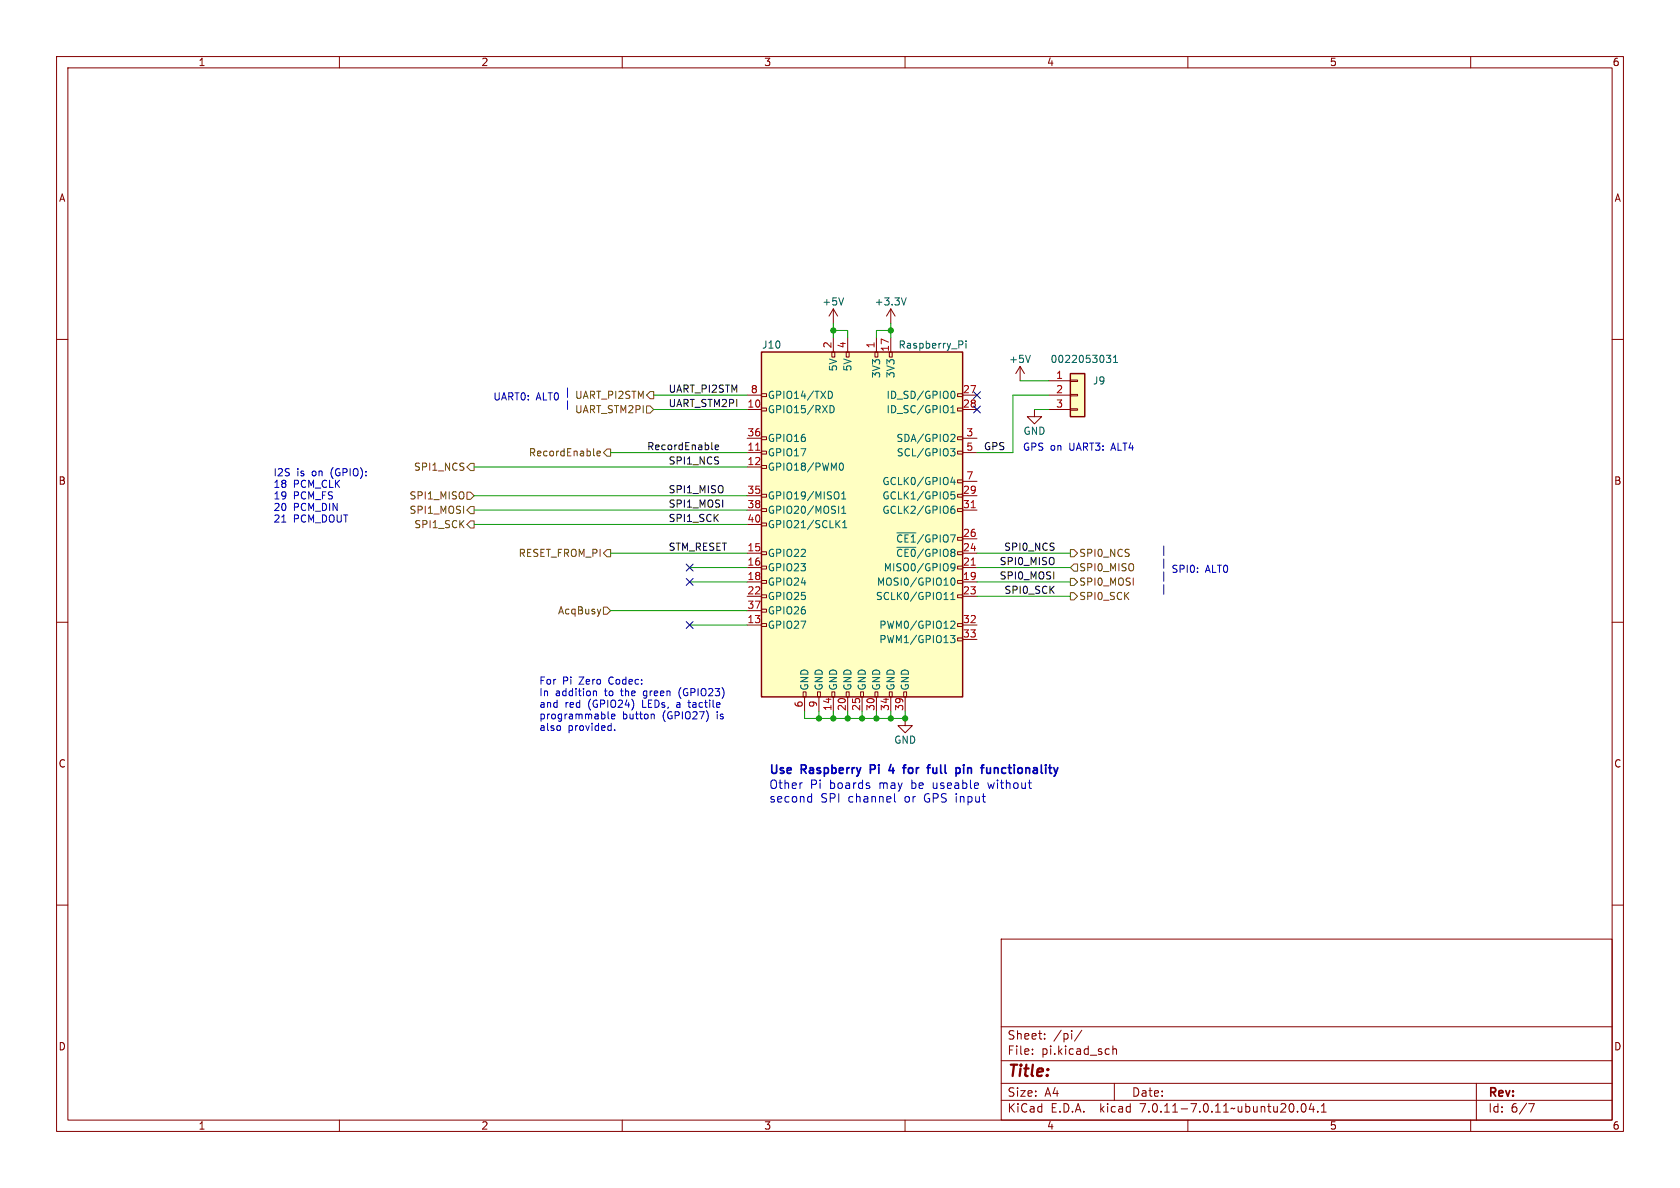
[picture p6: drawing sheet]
<svg xmlns="http://www.w3.org/2000/svg" width="297mm" height="210mm" viewBox="0 0 297 210" stroke-linecap="round" stroke-linejoin="round" font-family="sans-serif">
<g fill="none" stroke="#840000" stroke-width=".18">
<path d="M10 10h277v190h-277zM12 12h273v186h-273zM60 10v2M110 10v2M160 10v2M210 10v2M260 10v2M10 60h2M147.3 54.6l-.7 1.3M147.3 54.6v2.6M147.3 59.7v2.5M147.3 54.6l.8 1.3"/>
<path d="M149.9 59.7v2.5M154.9 59.7v2.5M157.5 54.6l-.8 1.3M157.5 54.6v2.6M157.5 59.7v2.5M157.5 54.6l.7 1.3M285 60h2M132.1 72.4h2.5M132.1 69.9h2.5M132.1 77.5h2.5M134.6 79.8h.9v.5h-.9zM134.6 77.2h.9v.5h-.9z"/>
<path d="M134.6 72.1h.9v.5h-.9zM134.6 69.6h.9v.5h-.9zM147.1 62.2h.5v.9h-.5zM149.6 62.2h.5v.9h-.5zM154.7 62.2h.5v.9h-.5zM157.2 62.2h.5v.9h-.5zM169.3 79.8h.9v.5h-.9zM169.3 77.2h.9v.5h-.9zM169.3 72.1h.9v.5h-.9zM169.3 69.6h.9v.5h-.9zM170.2 72.4h2.5M170.2 69.9h2.5"/>
<path d="M170.2 77.5h2.5M180.3 64.8l.8 1.2M180.3 64.8v2.5M180.3 64.8l-.7 1.2M182.9 72.4v1.3h-1.3l1.3 1.2 1.2-1.2h-1.2M185.4 72.4h3.8M185.4 69.9h3.8M185.4 67.3h3.8M189.2 72.3h1.3v.2h-1.3zM189.2 69.7h1.3v.3h-1.3zM189.2 67.2h1.3v.2h-1.3zM132.1 80h2.5"/>
<path d="M132.1 82.6h2.5M132.1 97.8h2.5M132.1 87.6h2.5M132.1 90.2h2.5M132.1 92.7h2.5M134.6 97.5h.9v.5h-.9zM134.6 92.5h.9v.5h-.9zM134.6 89.9h.9v.5h-.9zM134.6 87.4h.9v.5h-.9zM134.6 82.3h.9v.5h-.9zM169.3 89.9h.9v.5h-.9zM169.3 87.4h.9v.5h-.9z"/>
<path d="M169.3 84.8h.9v.5h-.9zM170.2 80h2.5M170.2 97.8h2.5M170.2 95.3h2.5M170.2 87.6h2.5M170.2 90.2h2.5M170.2 85.1h2.5M10 110h2M132.1 110.5h2.5M132.1 100.3h2.5M132.1 102.9h2.5M132.1 105.4h2.5"/>
<path d="M132.1 108h2.5M134.6 110.2h.9v.5h-.9zM134.6 107.7h.9v.5h-.9zM134.6 105.2h.9v.5h-.9zM134.6 102.6h.9v.5h-.9zM134.6 100.1h.9v.5h-.9zM169.3 112.8h.9v.5h-.9zM169.3 110.2h.9v.5h-.9zM169.3 105.2h.9v.5h-.9zM169.3 102.6h.9v.5h-.9zM169.3 100.1h.9v.5h-.9zM170.2 110.5h2.5"/>
<path d="M170.2 100.3h2.5M170.2 102.9h2.5M170.2 105.4h2.5M170.2 113h2.5M285 110h2M142 122.3h.5v.9h-.5zM142.2 123.2v2.5M144.5 122.3h.5v.9h-.5zM144.8 123.2v2.5M147.1 122.3h.5v.9h-.5zM147.3 123.2v2.5M149.6 122.3h.5v.9h-.5z"/>
<path d="M149.9 123.2v2.5M152.1 122.3h.6v.9h-.6zM152.4 123.2v2.5M154.7 122.3h.5v.9h-.5zM154.9 123.2v2.5M157.2 122.3h.5v.9h-.5zM157.5 123.2v2.5M159.8 122.3h.5v.9h-.5zM160 127v1.3h1.3l-1.3 1.2-1.3-1.2h1.3M160 123.2v2.5M10 160h2M285 160h2"/>
<path d="M177 166h108v32h-108zM60 198v2M110 198v2M160 198v2M177 194.5h108M177 191.5h108M177 187.5h108M177 181.5h108M182.5 186.3v.1M182.5 185.5v.1M184.7 183.6v.1M184.7 182.8v.1"/>
<path d="M191.2 182.1l-1.2 2M196.7 184.9v1.5M196.7 185.5l.3-.1 .3 .1 .1 .9M197 191.5v3M210 198v2M229.4 196.5v.1M230.2 195.2l.2-.1a.81 .81 0 0 1 .6 .6 .81 .81 0 0 1-.3 .8l-.2 .1a.81 .81 0 0 1-.3-1.4zM231.8 195l-.3 1.1h.9M232.2 195.6v1M233 196.5v.1M233.6 196.6h.9M233.6 195.5l.4-.4v1.5"/>
<path d="M260 198v2M261 191.5v6.5M270.2 195.1h1l-.6 1.5"/>
</g>
<g fill="none" stroke="#006464" stroke-width=".18">
<path d="M149.1 52.6l-.4 1.3M160.2 52.6l-.4 1.3M146.4 69.2a.64 .64 0 0 1 .8 .6 .64 .64 0 0 1-.8 .6M146.7 71.7a.64 .64 0 0 1 .8 .6 .64 .64 0 0 1-.8 .7M168 79.3h.8l-.4 .5 .4 .1v.4l-.2 .3h-.4M168.1 73h.7M168.1 72.1l.4-.4v1.3M168.3 69.2h.1a.68 .68 0 0 1 .4 .6 .68 .68 0 0 1-.4 .6h-.1M168.3 76.8h.4l.1 .3-.8 .9h.8M169.5 60.3h.5l.2 .2-.1 .4h-.6M170.8 60.3v.1M170.8 60.7v.8"/>
<path d="M182.2 62.8l-.5 1.3M195.6 62.8h.8l-.5 .5 .4 .1v.6l-.2 .1-.5-.1M196.8 63.2l.4-.4v1.3M196.8 64.1h.8M148 92.6l.5 .7M148.3 87.1v.9M148.4 82.3l.1-.3 .2-.1a.68 .68 0 0 1 .4 .6 .68 .68 0 0 1-.4 .6l-.2-.1-.1-.4M148.5 92l-.7 .7M148.8 88.2h.7M148.8 90.7h.7M148.8 87.3l.4-.4v1.3M148.8 89.8l.4-.3v1.2"/>
<path d="M149 93.3h.7M149 92.4l.3-.4v1.3M158.5 96.7h3.4M158.5 94.2h3.4M168.1 90.2l.2-.2h.4l.1 .2v.3l-.2 .2h-.4l-.1-.2M168.4 84.3l-.3 .9h.8M168.7 89.5h-.4l-.2 .5M168.7 84.8v.9M168.8 86.9h-.6l-.1 .6 .2-.1 .4 .1 .1 .2v.4l-.2 .1-.5-.1M166.9 106h.7M168 112.3h.8l-.4 .5 .4 .1v.6l-.2 .1-.5-.1M168.1 109.9l.5-.1 .2 .4-.8 .9h.8"/>
<path d="M168.1 106h.7M168.1 105.1l.4-.4v1.3M168.3 102.2h.1a.68 .68 0 0 1 .4 .6 .68 .68 0 0 1-.4 .6 .84 .84 0 0 1-.1-1.2zM168.8 100.2l-.2 .2h-.4l-.1-.2 .1-.5 .4-.1 .2 .2a.84 .84 0 0 1-.3 1.1h-.3"/>
</g>
<g fill="#ffffc2" stroke="#ffffc2" stroke-width=".18">
<path d="M134.6 62.2h35.6v61h-35.6z"/>
<path d="M189.2 66h2.6v7.7h-2.6z"/>
</g>
<path d="M134.6 62.2h35.6v61h-35.6zM189.2 66h2.6v7.7h-2.6z" fill="none" stroke="#840000" stroke-width=".25"/>
<path d="M133.6 79.6h.7M171.7 99.9h.7M171.7 89.8h.7" fill="none" stroke="#a90000" stroke-width=".18"/>
<g fill="none" stroke="#725600" stroke-width=".18">
<path d="M107.3 79.4h.6v1.2h-.6l-.6-.6zM114.3 71.8h.6l.7 .6-.7 .6h-.6zM114.9 69.2h.7v1.3h-.7l-.6-.6zM82.5 87h.7l.6 .6-.6 .7h-.7zM83.2 81.9h.6v1.3h-.6l-.7-.6zM83.2 89.5h.6v1.3h-.6l-.7-.6zM83.2 92.1h.6v1.2h-.6l-.7-.6zM105.5 80.2l.6-.2v-.2l-.4-.1-.2 .2 .1 .6h.5M107.3 97.2h.6v1.2h-.6l-.6-.6zM189.2 97.2h.7l.6 .6-.6 .6h-.7zM189.9 99.7h.6v1.3h-.6l-.7-.7zM106.2 107.7l-.3 .8"/>
<path d="M106.7 107.3h.6l.6 .7-.6 .6h-.6zM189.2 102.2h.7l.6 .7-.6 .6h-.7zM189.2 104.8h.7l.6 .6-.6 .6h-.7z"/>
</g>
<path d="M126.4 79.1l.6-.1v-.3h-.4l-.2 .1 .1 .6h.5" fill="none" stroke="#0f0f0f" stroke-width=".18"/>
<g fill="none" stroke="#0000c2" stroke-width=".18">
<path d="M49.8 92.3h.7M99 128.4v.6M104.9 122.1v.9M104.9 122.3l.2-.2 .3 .1v.8M107.5 125.8v1.1l.2 .2M108.1 126.7l.6-.2v-.2l-.4-.1-.2 .2 .1 .6h.5M108.7 129v.1M115.3 126.2l.4 .2v.7M120.1 121.9l-.1 .5 .1 .7M121.6 124.2h.5M121.8 123.8v1.2M141.7 138.4h.1"/>
<path d="M153.7 139v.3M143.1 140.8l.4 .1M143.5 140.3v1.5M143.5 141.7l-.4 .1M158.1 140.3v1.3l.2 .2"/>
</g>
<path d="M153.9 136h.5M154.4 135.2h-.5v1.5M157.5 135.1l-.3 1.1h.9M161.1 135.7l-.4 .1-.1 .2 .1 .6 .4 .1M165.6 136.6l-.2 .1-.4-.1M165.6 135.7v1M170.4 135.2v.2M170.4 135.7v1M171.1 135.7v1M171.5 135.7l-.4 .2M175.8 135.9l.2-.2 .4 .1v.9M175.8 135.7v1" fill="none" stroke="#0000c2" stroke-width=".3"/>
<path d="M100.3 68.6v3.8M205.7 96.5v8.9" fill="none" stroke="#0000c2" stroke-width=".18" stroke-dasharray="1.7 .6"/>
<g fill="none" stroke="#009600" stroke-width=".18">
<path d="M147.3 57.2v2.5M147.3 58.4h2.6v1.3M157.5 57.2v2.5M157.5 58.4h-2.6v1.3M115.6 72.4h16.5M115.6 69.9h16.5M180.3 67.3h5.1M182.9 72.4h2.5M185.4 69.9h-6.3v10.1h-6.4M83.8 87.6h48.3M83.8 90.2h48.3M83.8 92.7h48.3"/>
<path d="M83.8 82.6h48.3M107.9 97.8h24.2M107.9 80h24.2M172.7 97.8h16.5M107.9 108h24.2M121.9 110.5h10.2M121.9 100.3h10.2M121.9 102.9h10.2M172.7 100.3h16.5M172.7 102.9h16.5M172.7 105.4h16.5M142.2 125.7v1.3h17.8v-1.3"/>
<path d="M144.8 125.7v1.3M147.3 125.7v1.3M149.9 125.7v1.3M152.4 125.7v1.3M154.9 125.7v1.3M157.5 125.7v1.3"/>
</g>
<path d="M172.1 69.2l1.2 1.3M172.1 71.8l1.2 1.2M173.3 69.2l-1.2 1.3M173.3 71.8l-1.2 1.2M121.3 99.7l1.2 1.2M122.5 99.7l-1.2 1.2M121.3 102.3l1.2 1.2M121.3 109.9l1.2 1.2M122.5 102.3l-1.2 1.2M122.5 109.9l-1.2 1.2" fill="none" stroke="#000084" stroke-width=".18"/>
<g fill="#009600" stroke="#009600" stroke-width=".18">
<circle cx="157.5" cy="58.4" r=".46"/>
<circle cx="147.3" cy="58.4" r=".46"/>
<circle cx="160" cy="127" r=".46"/>
<circle cx="154.9" cy="127" r=".46"/>
<circle cx="157.5" cy="127" r=".46"/>
<circle cx="144.8" cy="127" r=".46"/>
<circle cx="147.3" cy="127" r=".46"/>
<circle cx="152.4" cy="127" r=".46"/>
<circle cx="149.9" cy="127" r=".46"/>
</g>
<text font-size="2.8" fill="#840000" x="178" y="190.9">Title:</text>
<g font-size="2.1" fill="#0000c2">
<text x="135.9" y="136.9">Use</text>
<text x="141.7" y="136.9">Raspberry</text>
<text x="154.5" y="136.9">Pi</text>
<text x="158.5" y="136.9">4</text>
<text x="161.6" y="136.9">for</text>
<text x="166.5" y="136.9">full</text>
<text x="172.1" y="136.9">pin</text>
<text x="177.2" y="136.9">functionality</text>
<text x="135.9" y="139.6">Other</text>
<text x="135.9" y="142">second</text>
<text x="143.2" y="139.6">Pi</text>
<text x="145" y="142">SPI</text>
<text x="146.7" y="139.6">boards</text>
<text x="150" y="142">channel</text>
<text x="155.6" y="139.6">may</text>
<text x="160.1" y="142">or</text>
<text x="161.4" y="139.6">be</text>
<text x="163.7" y="142">GPS input</text>
<text x="165.3" y="139.6">useable</text>
<text x="175.3" y="139.6">without</text>
</g>
<g font-size="2.1" fill="#840000">
<text x="178" y="184">Sheet:</text>
<text x="186.2" y="184">/pi/</text>
<text x="178" y="186.7">File:</text>
<text x="184.1" y="186.7">pi.kicad_sch</text>
<text x="178" y="196.9">KiCad</text>
<text x="178" y="194.1">Size:</text>
<text x="184.7" y="194.1">A4</text>
<text x="185.7" y="196.9">E.D.A.</text>
<text x="194.6" y="196.9">kicad</text>
<text x="200" y="194.1">Date:</text>
<text x="201.8" y="196.9">7.0.11-7.0.11~ubuntu20.04.1</text>
<text x="263" y="194.3">Rev:</text>
<text x="263" y="196.9">Id:</text>
<text x="267.1" y="196.9">6/7</text>
</g>
<g font-size="1.8" fill="#840000">
<text x="35" y="11.9">1</text>
<text x="85" y="11.9">2</text>
<text x="135" y="11.9">3</text>
<text x="185" y="11.9">4</text>
<text x="235" y="11.9">5</text>
<text x="285" y="11.9">6</text>
<text x="10.3" y="35.9">A</text>
<text x="285.3" y="35.9">A</text>
<text x="10.3" y="85.9">B</text>
<text x="285.3" y="85.9">B</text>
<text x="10.3" y="135.9">C</text>
<text x="285.3" y="135.9">C</text>
<text x="10.3" y="185.9">D</text>
<text x="285.3" y="185.9">D</text>
<text x="35" y="199.9">1</text>
<text x="85" y="199.9">2</text>
<text x="135" y="199.9">3</text>
<text x="185" y="199.9">4</text>
<text x="235" y="199.9">5</text>
<text x="285" y="199.9">6</text>
</g>
<g font-size="1.8" fill="#006464">
<text x="145.3" y="54.2">+5V</text>
<text x="154.5" y="54.2">+3.3V</text>
<text x="134.6" y="61.8">J10</text>
<text x="148.2" y="65.7" transform="rotate(-90 148.2 65.7)">5V</text>
<text x="150.7" y="65.7" transform="rotate(-90 150.7 65.7)">5V</text>
<text x="158.8" y="61.8">Raspberry_Pi</text>
<text x="178.3" y="64.4">+5V</text>
<text x="185.6" y="64.4">0022053031</text>
<text x="135.6" y="70.7">GPIO14/TXD</text>
<text x="155.8" y="67" transform="rotate(-90 155.8 67)">3V3</text>
<text x="156.6" y="70.7">ID_SD/GPIO0</text>
<text x="158.3" y="67" transform="rotate(-90 158.3 67)">3V3</text>
<text x="193.1" y="68.2">J9</text>
<text x="135.6" y="73.3">GPIO15/RXD</text>
<text x="156.6" y="73.3">ID_SC/GPIO1</text>
<text x="180.8" y="77.1">GND</text>
<text x="135.6" y="80.9">GPIO17</text>
<text x="135.6" y="83.4">GPIO18/PWM0</text>
<text x="135.6" y="78.3">GPIO16</text>
<text x="158.4" y="78.3">SDA/GPIO2</text>
<text x="158.4" y="80.9">SCL/GPIO3</text>
<text x="135.6" y="88.5">GPIO19/MISO1</text>
<text x="155.9" y="88.5">GCLK1/GPIO5</text>
<text x="155.9" y="86">GCLK0/GPIO4</text>
<text x="135.6" y="91">GPIO20/MOSI1</text>
<text x="135.6" y="93.6">GPIO21/SCLK1</text>
<text x="155.9" y="91">GCLK2/GPIO6</text>
<text x="135.6" y="98.7">GPIO22</text>
<text x="135.6" y="101.2">GPIO23</text>
<text x="156.1" y="101.2">MISO0/GPIO9</text>
<text x="158.3" y="98.7">~{CE0}/GPIO8</text>
<text x="158.3" y="96.1">~{CE1}/GPIO7</text>
<text x="135.6" y="103.7">GPIO24</text>
<text x="135.6" y="106.3">GPIO25</text>
<text x="154.7" y="106.3">SCLK0/GPIO11</text>
<text x="154.9" y="103.7">MOSI0/GPIO10</text>
<text x="135.6" y="111.4">GPIO27</text>
<text x="135.6" y="108.8">GPIO26</text>
<text x="155.4" y="111.4">PWM0/GPIO12</text>
<text x="155.4" y="113.9">PWM1/GPIO13</text>
<text x="143.1" y="122.2" transform="rotate(-90 143.1 122.2)">GND</text>
<text x="145.6" y="122.2" transform="rotate(-90 145.6 122.2)">GND</text>
<text x="148.2" y="122.2" transform="rotate(-90 148.2 122.2)">GND</text>
<text x="150.7" y="122.2" transform="rotate(-90 150.7 122.2)">GND</text>
<text x="153.3" y="122.2" transform="rotate(-90 153.3 122.2)">GND</text>
<text x="155.8" y="122.2" transform="rotate(-90 155.8 122.2)">GND</text>
<text x="158.3" y="122.2" transform="rotate(-90 158.3 122.2)">GND</text>
<text x="160.9" y="122.2" transform="rotate(-90 160.9 122.2)">GND</text>
<text x="158" y="131.7">GND</text>
</g>
<g font-size="1.8" fill="#a90000">
<text x="147.1" y="61.7" transform="rotate(-90 147.1 61.7)">2</text>
<text x="149.6" y="61.7" transform="rotate(-90 149.6 61.7)">4</text>
<text x="154.7" y="61.7" transform="rotate(-90 154.7 61.7)">1</text>
<text x="157.2" y="62.3" transform="rotate(-90 157.2 62.3)">17</text>
<text x="132.6" y="69.6">8</text>
<text x="170.1" y="69.6">27</text>
<text x="186.6" y="67.1">1</text>
<text x="186.6" y="69.6">2</text>
<text x="132" y="72.1">10</text>
<text x="132" y="77.2">36</text>
<text x="170.1" y="72.1">28</text>
<text x="170.7" y="77.2">3</text>
<text x="186.6" y="72.1">3</text>
<text x="132" y="79.8">11</text>
<text x="132" y="82.3">12</text>
<text x="170.7" y="79.8">5</text>
<text x="132" y="87.4">35</text>
<text x="132" y="89.9">38</text>
<text x="170.1" y="87.4">29</text>
<text x="170.1" y="89.9">31</text>
<text x="170.7" y="84.8">7</text>
<text x="132" y="92.5">40</text>
<text x="170.1" y="95">26</text>
<text x="132" y="97.5">15</text>
<text x="132" y="100.1">16</text>
<text x="170.1" y="100.1">21</text>
<text x="170.1" y="97.5">24</text>
<text x="132" y="102.6">18</text>
<text x="132" y="105.2">22</text>
<text x="132" y="107.7">37</text>
<text x="170.1" y="102.6">19</text>
<text x="170.1" y="105.2">23</text>
<text x="132" y="110.2">13</text>
<text x="170.1" y="110.2">32</text>
<text x="170.1" y="112.8">33</text>
<text x="142" y="125.2" transform="rotate(-90 142 125.2)">6</text>
<text x="144.5" y="125.2" transform="rotate(-90 144.5 125.2)">9</text>
<text x="147.1" y="125.8" transform="rotate(-90 147.1 125.8)">14</text>
<text x="149.6" y="125.8" transform="rotate(-90 149.6 125.8)">20</text>
<text x="152.1" y="125.8" transform="rotate(-90 152.1 125.8)">25</text>
<text x="154.7" y="125.8" transform="rotate(-90 154.7 125.8)">30</text>
<text x="157.2" y="125.8" transform="rotate(-90 157.2 125.8)">34</text>
<text x="159.8" y="125.8" transform="rotate(-90 159.8 125.8)">39</text>
</g>
<g font-size="1.8" fill="#0000c2">
<text x="87.1" y="70.9">UART0:</text>
<text x="94.8" y="70.9">ALT0</text>
<text x="180.7" y="79.8">GPS on</text>
<text x="189.1" y="79.8">UART3:</text>
<text x="196.8" y="79.8">ALT4</text>
<text x="48.3" y="84.3">I2S</text>
<text x="48.3" y="86.3">18</text>
<text x="48.3" y="88.4">19</text>
<text x="51.8" y="86.3">PCM_CLK</text>
<text x="51.8" y="88.4">PCM_FS</text>
<text x="52.5" y="84.3">is</text>
<text x="55.3" y="84.3">on</text>
<text x="58.7" y="84.3">(GPIO):</text>
<text x="48.3" y="90.4">20</text>
<text x="48.3" y="92.5">21</text>
<text x="51.8" y="90.4">PCM_DIN</text>
<text x="51.8" y="92.5">PCM_DOUT</text>
<text x="207" y="101.4">SPI0:</text>
<text x="213.1" y="101.4">ALT0</text>
<text x="95.2" y="121.1">For</text>
<text x="95.2" y="123.2">In</text>
<text x="95.2" y="125.2">and</text>
<text x="98.2" y="123.2">addition</text>
<text x="99.4" y="121.1">Pi</text>
<text x="99.9" y="125.2">red</text>
<text x="102.5" y="121.1">Zero</text>
<text x="104.1" y="125.2">(GPIO24)</text>
<text x="107" y="123.2">to</text>
<text x="107.9" y="121.1">Codec:</text>
<text x="110.1" y="123.2">the</text>
<text x="113.8" y="125.2">LEDs,</text>
<text x="114.2" y="123.2">green</text>
<text x="120.1" y="125.2">a</text>
<text x="120.6" y="123.2">(GPIO23)</text>
<text x="122.4" y="125.2">tactile</text>
<text x="95.2" y="127.2">programmable</text>
<text x="95.2" y="129.3">also</text>
<text x="100.4" y="129.3">provided.</text>
<text x="110" y="127.2">button</text>
<text x="117.2" y="127.2">(GPIO27)</text>
<text x="127" y="127.2">is</text>
</g>
<g font-size="1.8" fill="#725600">
<text x="101.6" y="70.7">UART_PI2STM</text>
<text x="101.6" y="73.3">UART_STM2PI</text>
<text x="73.1" y="83.4">SPI1_NCS</text>
<text x="93.4" y="80.9">RecordEnable</text>
<text x="72.3" y="88.5">SPI1_MISO</text>
<text x="72.3" y="91">SPI1_MOSI</text>
<text x="73.1" y="93.6">SPI1_SCK</text>
<text x="91.6" y="98.7">RESET_FROM_PI</text>
<text x="190.7" y="101.2">SPI0_MISO</text>
<text x="190.7" y="98.7">SPI0_NCS</text>
<text x="190.7" y="103.7">SPI0_MOSI</text>
<text x="190.7" y="106.3">SPI0_SCK</text>
<text x="98.5" y="108.8">AcqBusy</text>
</g>
<g font-size="1.8" fill="#0f0f0f">
<text x="118.1" y="69.5">UART_PI2STM</text>
<text x="118.1" y="72">UART_STM2PI</text>
<text x="114.3" y="79.7">RecordEnable</text>
<text x="118.1" y="82.2">SPI1_NCS</text>
<text x="173.8" y="79.7">GPS</text>
<text x="118.1" y="87.3">SPI1_MISO</text>
<text x="118.1" y="89.8">SPI1_MOSI</text>
<text x="118.1" y="92.4">SPI1_SCK</text>
<text x="118.1" y="97.4">STM_RESET</text>
<text x="176.6" y="100">SPI0_MISO</text>
<text x="177.4" y="97.4">SPI0_NCS</text>
<text x="176.6" y="102.5">SPI0_MOSI</text>
<text x="177.5" y="105.1">SPI0_SCK</text>
</g>
</svg>
